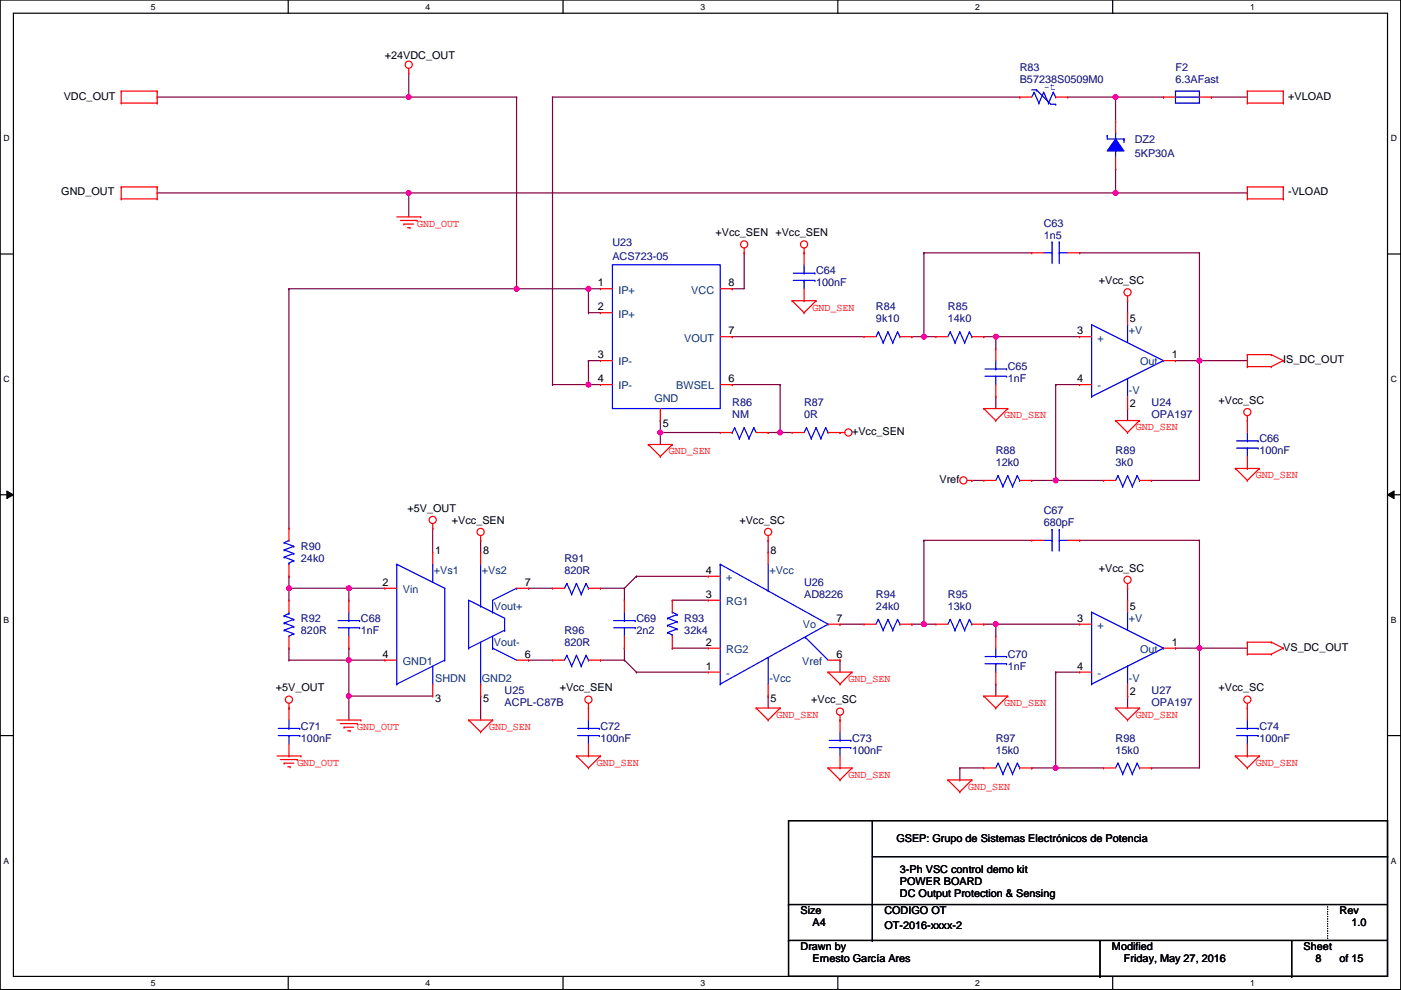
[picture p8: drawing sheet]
<svg xmlns="http://www.w3.org/2000/svg" width="297mm" height="210mm" viewBox="0 0 297 210" stroke-linecap="round" stroke-linejoin="round" font-family="sans-serif">
<path d="M0 0h297v209.8h-297zM2.8 2.8h291.4v204.2h-291.4z" fill="none" stroke="#000" stroke-width=".25"/>
<g fill="#fff">
<path d="M32 .4h1v2h-1z"/>
<path d="M32 207.4h1v2h-1z"/>
</g>
<path d="M61.1 0v2.8M61.1 207v2.8" fill="none" stroke="#000" stroke-width=".25"/>
<g fill="#fff">
<path d="M90.2 .4h1v2h-1z"/>
<path d="M90.2 207.4h1v2h-1z"/>
</g>
<path d="M119.4 0v2.8M119.4 207v2.8" fill="none" stroke="#000" stroke-width=".25"/>
<g fill="#fff">
<path d="M148.5 .4h1v2h-1z"/>
<path d="M148.5 207.4h1v2h-1z"/>
</g>
<path d="M177.6 0v2.8M177.6 207v2.8" fill="none" stroke="#000" stroke-width=".25"/>
<g fill="#fff">
<path d="M206.8 .4h1v2h-1z"/>
<path d="M206.8 207.4h1v2h-1z"/>
</g>
<path d="M235.9 0v2.8M235.9 207v2.8" fill="none" stroke="#000" stroke-width=".25"/>
<g fill="#fff">
<path d="M265 .4h1.1v2h-1.1z"/>
<path d="M265 207.4h1.1v2h-1.1z"/>
<path d="M.7 28.3h1.4v2.1h-1.4z"/>
<path d="M294.9 28.3h1.3v2.1h-1.3z"/>
<path d="M.7 79.4h1.4v2h-1.4z"/>
<path d="M294.9 79.4h1.3v2h-1.3z"/>
</g>
<path d="M0 53.9h2.8M294.2 53.9h2.8" fill="none" stroke="#000" stroke-width=".25"/>
<g fill="#fff">
<path d="M.7 130.4h1.3v2.1h-1.3z"/>
<path d="M294.9 130.4h1.2v2.1h-1.2z"/>
</g>
<path d="M0 104.9h2.8M294.2 104.9h2.8" fill="none" stroke="#000" stroke-width=".25"/>
<path d="M1.4 104.1l1.4 .8-1.4 .8zM294.2 104.9l1.4-.8v1.6z" fill="#000"/>
<path d="M1.4 104.1l1.4 .8-1.4 .8zM294.2 104.9l1.4-.8v1.6z" fill="none" stroke="#000" stroke-width=".21"/>
<g fill="#fff">
<path d="M.7 181.5h1.3v2h-1.3z"/>
<path d="M294.9 181.5h1.2v2h-1.2z"/>
</g>
<path d="M0 156h2.8M294.2 156h2.8" fill="none" stroke="#000" stroke-width=".25"/>
<path d="M239.1 124.7h.1M239.1 124.7v2.6M254.3 137.4h.1M254.3 137.4h10.2M254.3 137.4v25.4M239.1 147.6h.1M239.1 147.6v2.5" fill="none" stroke="#800040" stroke-width=".25"/>
<circle cx="254.3" cy="137.4" r=".5" fill="#f0f"/>
<circle cx="254.3" cy="137.4" r=".5" fill="none" stroke="#f0f" stroke-width=".25"/>
<path d="M249.2 137.4h.1M249.2 137.4h5.1M223.8 142.5h.1M223.8 142.5h5.1M223.8 142.5v20.3M223.8 162.8h.1M223.8 162.8h10.2M244.1 162.8h.1M244.1 162.8h10.2" fill="none" stroke="#800040" stroke-width=".25"/>
<circle cx="223.8" cy="162.8" r=".5" fill="#f0f"/>
<circle cx="223.8" cy="162.8" r=".5" fill="none" stroke="#f0f" stroke-width=".25"/>
<path d="M195.9 114.6h.1M195.9 114.6h22.8M195.9 114.6v17.7M228.9 114.6h.1M228.9 114.6h25.4M254.3 114.6h.1M254.3 114.6v22.8M218.7 162.8h.1M218.7 162.8h5.1" fill="none" stroke="#800040" stroke-width=".25"/>
<circle cx="195.9" cy="132.3" r=".5" fill="#f0f"/>
<circle cx="195.9" cy="132.3" r=".5" fill="none" stroke="#f0f" stroke-width=".25"/>
<path d="M193.3 132.3h.1M193.3 132.3h5.1M195.9 132.3h.1M208.6 132.3h.1M208.6 132.3h20.3M211.1 132.3h.1M211.1 132.3v2.6" fill="none" stroke="#800040" stroke-width=".25"/>
<circle cx="211.1" cy="132.3" r=".5" fill="#f0f"/>
<circle cx="211.1" cy="132.3" r=".5" fill="none" stroke="#f0f" stroke-width=".25"/>
<path d="M61.3 61.2h.1M61.3 61.2h48.2M61.3 122.2h.1M61.3 122.2v2.5M211.1 145h.1M211.1 145v2.6M203.5 162.8h.1M203.5 162.8h5.1" fill="none" stroke="#800040" stroke-width=".25"/>
<circle cx="109.5" cy="61.2" r=".5" fill="#f0f"/>
<circle cx="109.5" cy="61.2" r=".5" fill="none" stroke="#f0f" stroke-width=".25"/>
<g fill="none" stroke="#800040" stroke-width=".25">
<path d="M86.7 20.6h.1M86.7 20.6h22.8M117.1 20.6h99.1M216.2 20.6h.1M86.7 40.9h.1M86.7 40.9v5.1M86.7 40.9h149.8M236.5 40.9h.1M61.3 61.2h.1M61.3 61.2v50.8M178.1 132.3h.1M178.1 140h.1"/>
<path d="M178.1 132.3h5.1M178.1 140v2.5"/>
</g>
<circle cx="86.7" cy="40.9" r=".5" fill="#f0f"/>
<circle cx="86.7" cy="40.9" r=".5" fill="none" stroke="#f0f" stroke-width=".25"/>
<circle cx="236.5" cy="40.9" r=".5" fill="#f0f"/>
<circle cx="236.5" cy="40.9" r=".5" fill="none" stroke="#f0f" stroke-width=".25"/>
<path d="M109.5 61.2h.1M109.5 61.2h15.3M203.5 165.4h.1M203.5 162.8v2.6" fill="none" stroke="#800040" stroke-width=".25"/>
<circle cx="124.8" cy="61.2" r=".5" fill="#f0f"/>
<circle cx="124.8" cy="61.2" r=".5" fill="none" stroke="#f0f" stroke-width=".25"/>
<path d="M124.8 66.3h.1M124.8 61.2h.1M124.8 76.5h.1M124.8 66.3h2.5M124.8 61.2v5.1M124.8 76.5v5M124.8 61.2h2.5M124.8 76.5h2.5" fill="none" stroke="#800040" stroke-width=".25"/>
<circle cx="124.8" cy="81.5" r=".5" fill="#f0f"/>
<circle cx="124.8" cy="81.5" r=".5" fill="none" stroke="#f0f" stroke-width=".25"/>
<path d="M157.8 53.6h.1M157.8 53.6v7.6h-2.6M155.2 61.2h.1M124.8 81.5h.1M124.8 81.5h2.5M140 89.2h.1M140 89.2v2.5M155.2 81.5h.1M155.2 81.5h10.2M162.9 91.7h.1M165.4 81.5h.1M165.4 81.5v10.2h-2.5" fill="none" stroke="#800040" stroke-width=".25"/>
<circle cx="165.4" cy="91.7" r=".5" fill="#f0f"/>
<circle cx="165.4" cy="91.7" r=".5" fill="none" stroke="#f0f" stroke-width=".25"/>
<path d="M140 91.7h.1M140 91.7h12.7M165.4 91.7h.1M165.4 91.7h2.5" fill="none" stroke="#800040" stroke-width=".25"/>
<circle cx="140" cy="91.7" r=".5" fill="#f0f"/>
<circle cx="140" cy="91.7" r=".5" fill="none" stroke="#f0f" stroke-width=".25"/>
<g fill="none" stroke="#800040" stroke-width=".25">
<path d="M239.1 63.8h.1M239.1 63.8v2.5M249.2 76.5h.1M249.2 76.5h15.3M254.3 76.5h.1M254.3 76.5v25.4h-10.2M140 91.7h.1M140 91.7v2.5M223.8 81.5h.1M223.8 81.5h5.1M223.8 81.5v20.4M239.1 86.6h.1"/>
<path d="M239.1 86.6v2.6M223.8 101.9h.1M223.8 101.9h10.2M244.1 101.9h.1"/>
</g>
<circle cx="223.8" cy="101.9" r=".5" fill="#f0f"/>
<circle cx="223.8" cy="101.9" r=".5" fill="none" stroke="#f0f" stroke-width=".25"/>
<path d="M228.9 53.6h.1M228.9 53.6h25.4M254.3 53.6h.1M254.3 53.6v22.9M218.7 101.9h.1M218.7 101.9h5.1" fill="none" stroke="#800040" stroke-width=".25"/>
<circle cx="254.3" cy="76.5" r=".5" fill="#f0f"/>
<circle cx="254.3" cy="76.5" r=".5" fill="none" stroke="#f0f" stroke-width=".25"/>
<path d="M195.9 53.6h.1M195.9 53.6h22.8M195.9 53.6v17.8" fill="none" stroke="#800040" stroke-width=".25"/>
<circle cx="195.9" cy="71.4" r=".5" fill="#f0f"/>
<circle cx="195.9" cy="71.4" r=".5" fill="none" stroke="#f0f" stroke-width=".25"/>
<path d="M193.3 71.4h.1M193.3 71.4h5.1M195.9 71.4h.1M208.6 71.4h.1M208.6 71.4h20.3M211.1 71.4h.1M211.1 71.4v2.5" fill="none" stroke="#800040" stroke-width=".25"/>
<circle cx="211.1" cy="71.4" r=".5" fill="#f0f"/>
<circle cx="211.1" cy="71.4" r=".5" fill="none" stroke="#f0f" stroke-width=".25"/>
<g fill="none" stroke="#800040" stroke-width=".25">
<path d="M109.5 20.6h.1M109.5 20.6v40.6M117.1 20.6h.1M117.1 20.6v60.9M155.2 71.4h.1M155.2 71.4h28M117.1 81.5h.1M117.1 81.5h7.7M211.1 84.1h.1M211.1 84.1v2.5M206 101.9h.1M206 101.9h2.6"/>
<path d="M74 124.7h.1M74 124.7v2.6M74 147.6h.1M74 147.6h17.7"/>
</g>
<circle cx="74" cy="147.6" r=".5" fill="#f0f"/>
<circle cx="74" cy="147.6" r=".5" fill="none" stroke="#f0f" stroke-width=".25"/>
<path d="M101.9 114.6h.1M101.9 114.6v2.5M61.3 140h.1M61.3 124.7h.1M61.3 124.7v2.6M74 137.4h.1M74 137.4v2.6h-12.7M101.9 147.6h.1M101.9 147.6v5.1" fill="none" stroke="#800040" stroke-width=".25"/>
<circle cx="61.3" cy="124.7" r=".5" fill="#f0f"/>
<circle cx="61.3" cy="124.7" r=".5" fill="none" stroke="#f0f" stroke-width=".25"/>
<path d="M61.3 124.7h.1M61.3 137.4h.1M61.3 124.7h20.3M61.3 137.4v2.6M74 124.7h.1" fill="none" stroke="#800040" stroke-width=".25"/>
<circle cx="74" cy="124.7" r=".5" fill="#f0f"/>
<circle cx="74" cy="124.7" r=".5" fill="none" stroke="#f0f" stroke-width=".25"/>
<path d="M74 140h.1M74 140h7.6" fill="none" stroke="#800040" stroke-width=".25"/>
<circle cx="74" cy="140" r=".5" fill="#f0f"/>
<circle cx="74" cy="140" r=".5" fill="none" stroke="#f0f" stroke-width=".25"/>
<g fill="none" stroke="#800040" stroke-width=".25">
<path d="M86.7 15.5v5.1M33.3 20.6h.1M33.3 20.6h53.4M86.7 20.6h.1M91.7 112h.1M91.7 112v5.1M162.9 114.6h.1M162.9 114.6v2.5M74 140h.1M74 140v12.7M112.1 124.7h.1M112.1 140h.1"/>
<path d="M112.1 124.7h5M112.1 140h5M127.3 140h.1M127.3 124.7h.1M127.3 124.7h5.1M127.3 140h5.1M132.4 137.4h.1M132.4 124.7h.1M132.4 140h.1M132.4 124.7v2.6M132.4 137.4v2.6M132.4 140l2.5 2.5"/>
<path d="M134.9 122.2h.1M134.9 122.2h15.3M134.9 122.2l-2.5 2.5M142.5 127.3h.1M142.5 137.4h.1M142.5 127.3h7.7M142.5 137.4h7.7M74 147.6h.1M134.9 142.5h.1M134.9 142.5h15.3M162.9 147.6h.1M162.9 147.6v2.5"/>
</g>
<circle cx="86.7" cy="20.6" r=".5" fill="#f0f"/>
<circle cx="86.7" cy="20.6" r=".5" fill="none" stroke="#f0f" stroke-width=".25"/>
<path d="M236.5 20.6h.1M236.5 35.8h.1M236.5 20.6h10.2M236.5 20.6v5.1M236.5 35.8v5.1M246.7 20.6h.1M256.8 20.6h.1M256.8 20.6h7.7M33.3 40.9h.1M33.3 40.9h53.4" fill="none" stroke="#800040" stroke-width=".25"/>
<circle cx="236.5" cy="20.6" r=".5" fill="#f0f"/>
<circle cx="236.5" cy="20.6" r=".5" fill="none" stroke="#f0f" stroke-width=".25"/>
<path d="M226.4 20.6h10.1M236.5 20.6h.1M236.5 40.9h28M264.5 40.9h.1" fill="none" stroke="#800040" stroke-width=".25"/>
<g fill="none" stroke="#f00" stroke-width=".25">
<path d="M25.7 19.3h.1M25.7 19.3h7.6M25.7 19.3v2.6M33.3 19.3h.1M33.3 19.3v2.6M86.7 15.5h.1M86.7 14.5v1M264.5 19.3h.1M264.5 19.3h7.6M264.5 19.3v2.6M272.1 19.3h.1M272.1 19.3v2.6"/>
<path d="M25.7 21.9h.1M25.7 39.6h.1M25.7 21.9h7.6M25.7 39.6v2.6M25.7 39.6h7.6M33.3 21.9h.1M33.3 39.6h.1M33.3 39.6v2.6M246.7 20.6h.1M246.7 20.6h2.5M254.3 20.6h2.5M256.8 20.6h.1"/>
<path d="M264.5 21.9h.1M264.5 39.6h.1M264.5 21.9h7.6M264.5 39.6h7.6M264.5 39.6v2.6M272.1 21.9h.1M272.1 39.6h.1M272.1 39.6v2.6M25.7 42.2h.1M25.7 42.2h7.6M33.3 42.2h.1M84.1 46h5.1"/>
<path d="M84.9 46.7h3.5M85.6 47.5h.1M85.6 47.5h2.1M86.4 48.3h.5M86.9 48.3h.1M88.4 46.7h.1M89.2 46h.1M157.8 53.6h.1M157.8 52.6v1M170.5 53.6h.1M170.5 52.6v3.5M264.5 42.2h.1"/>
<path d="M264.5 42.2h7.6M272.1 42.2h.1M167.9 63.8h.1M167.9 63.8h5.1M167.9 63.8l2.6 2.5M170.5 66.3h.1M170.5 63.8h.1M170.5 61.2v2.6M173 63.8h.1M173 63.8l-2.5 2.5M239.1 63.8h.1M239.1 62.7v1.1"/>
<path d="M264.5 77.7h.1M264.5 75.2h.1M264.5 75.2v2.5M264.5 75.2h5M264.5 77.7h5M269.5 75.2h.1M269.5 77.7h.1M269.5 75.2l2.6 1.3M272.1 76.5h.1M272.1 76.5l-2.6 1.2M137.5 94.2h.1M137.5 94.2h5"/>
<path d="M137.5 94.2l2.5 2.6M140 96.8h.1M142.5 94.2h.1M142.5 94.2l-2.5 2.6M152.7 91.7h.1M152.7 91.7h2.5M160.3 91.7h2.6M162.9 91.7h.1M178.1 91.7h.1M178.1 91.7h1M208.6 86.6h.1M208.6 86.6h5.1"/>
<path d="M208.6 86.6l2.5 2.6M211.1 89.2h.1M213.7 86.6h.1M213.7 86.6l-2.6 2.6M236.5 89.2h.1M236.5 89.2h5.1M236.5 89.2l2.6 2.5M239.1 91.7h.1M241.6 89.2h.1M241.6 89.2l-2.5 2.5M261.9 99.3h.1M261.9 99.3h5.1"/>
<path d="M261.9 99.3l2.6 2.6M264.5 89.2h.1M264.5 99.3h.1M264.5 88.1v3.6M264.5 96.8v2.5M267 99.3h.1M267 99.3l-2.5 2.6M91.7 112h.1M91.7 111v1M101.9 114.6h.1M101.9 113.5v1.1M162.9 114.6h.1"/>
<path d="M162.9 113.5v1.1M205 101.9h1M206 101.9h.1M208.6 101.9h.1M208.6 101.9h2.5M216.2 101.9h2.5M218.7 101.9h.1M264.5 101.9h.1M61.3 137.4h.1M61.3 127.3h.1M61.3 127.3v2.5M61.3 134.9v2.5"/>
<path d="M142.5 127.3h.1M142.5 137.4h.1M142.5 127.3v2.5M142.5 134.9v2.5M198.4 132.3h.1M198.4 132.3h2.6M206 132.3h2.6M208.6 132.3h.1M239.1 124.7h.1M239.1 123.7v1M264.5 138.7h.1M264.5 136.2h.1"/>
<path d="M264.5 136.2v2.5M264.5 136.2h5M264.5 138.7h5M269.5 136.2h.1M269.5 138.7h.1M269.5 136.2l2.6 1.2M272.1 137.4h.1M272.1 137.4l-2.6 1.3M61.3 150.1h.1M61.3 149.1v3.6M61.3 157.7v2.6M71.4 152.7h5.1"/>
<path d="M72.2 153.4h3.5M72.9 154.2h.1M72.9 154.2h2.1M73.7 155h.5M74.2 155h.1M75.7 153.4h.1M76.5 152.7h.1M99.4 152.7h.1M99.4 152.7h5M99.4 152.7l2.5 2.5M101.9 155.2h.1M104.4 152.7h.1"/>
<path d="M104.4 152.7l-2.5 2.5M124.8 150.1h.1M124.8 149.1v1M160.3 150.1h.1M160.3 150.1h5.1M160.3 150.1l2.6 2.6M162.9 152.7h.1M165.4 150.1h.1M165.4 150.1l-2.5 2.6M175.6 142.5h.1M175.6 142.5h5M175.6 142.5l2.5 2.5"/>
<path d="M178.1 145h.1M178.1 152.7h.1M178.1 151.6v3.6M180.6 142.5h.1M180.6 142.5l-2.5 2.5M208.6 147.6h.1M208.6 147.6h5.1M208.6 147.6l2.5 2.5M211.1 150.1h.1M213.7 147.6h.1M213.7 147.6l-2.6 2.5M236.5 150.1h.1"/>
<path d="M236.5 150.1h5.1M236.5 150.1l2.6 2.6M239.1 152.7h.1M241.6 150.1h.1M241.6 150.1l-2.5 2.6M264.5 150.1h.1M264.5 149.1v1M58.7 160.3h5.1M59.5 161h3.5M60.2 161.8h.1M60.2 161.8h2.1M61 162.6h.5"/>
<path d="M61.3 160.3h.1M61.5 162.6h.1M63 161h.1M63.8 160.3h.1M122.2 160.3h.1M122.2 160.3h5.1M122.2 160.3l2.6 2.5M124.8 162.8h.1M127.3 160.3h.1M127.3 160.3l-2.5 2.5M175.6 162.8h.1M175.6 162.8h5"/>
<path d="M175.6 162.8l2.5 2.6M178.1 165.4h.1M178.1 162.8h.1M178.1 160.3v2.5M180.6 162.8h.1M180.6 162.8l-2.5 2.6M201 165.4h.1M201 165.4h5M201 165.4l2.5 2.5M203.5 167.9h.1M206 165.4h.1M206 165.4l-2.5 2.5"/>
<path d="M261.9 160.3h.1M261.9 160.3h5.1M261.9 160.3l2.6 2.5M264.5 162.8h.1M267 160.3h.1M267 160.3l-2.5 2.5"/>
<circle cx="86.7" cy="13.7" r=".76"/>
<circle cx="157.8" cy="51.8" r=".76"/>
<circle cx="170.5" cy="51.8" r=".76"/>
<circle cx="239.1" cy="62" r=".76"/>
<circle cx="179.9" cy="91.7" r=".76"/>
<circle cx="264.5" cy="87.4" r=".76"/>
<circle cx="91.7" cy="110.2" r=".76"/>
<circle cx="101.9" cy="112.8" r=".76"/>
<circle cx="162.9" cy="112.8" r=".76"/>
<circle cx="204.3" cy="101.9" r=".76"/>
<circle cx="239.1" cy="122.9" r=".76"/>
<circle cx="61.3" cy="148.3" r=".76"/>
<circle cx="124.8" cy="148.3" r=".76"/>
<circle cx="178.1" cy="150.9" r=".76"/>
<circle cx="264.5" cy="148.3" r=".76"/>
</g>
<g fill="none" stroke="#000" stroke-width=".25">
<path d="M167.2 174h127v33h-127zM185 174v25.4M167.2 199.4h.1M167.2 191.8h.1M167.2 199.4h127M167.2 191.8h127M185 199.4h.1M185 191.8h.1M185 181.6h109.2M233.2 199.4v7.6M273.9 199.4v7.6M294.2 181.6h.1"/>
<path d="M233.2 207h.1M273.9 207h.1"/>
</g>
<path d="M281.5 191.8v7.6M281.5 199.4h.1" fill="none" stroke="#000" stroke-width=".25" stroke-dasharray="0 .5"/>
<g fill="none" stroke="#00f" stroke-width=".25">
<path d="M249.2 19.3h5.1v2.6h-5.1zM234.7 29.5h3.6M236.5 32h.1M236.5 28.2h.1M236.5 28.2v1.3M236.5 32v1.3M238.3 29.5h.1M249.2 20.6h5.1M254.3 20.6h.1M168.2 59.4h4.6M168.2 57.9h4.6M170.5 57.9h.1"/>
<path d="M170.5 59.4h.1M170.5 56.1v1.8M170.5 59.4v1.8M172.8 59.4h.1M172.8 57.9h.1M155.2 91.7h.1M155.8 90.7h.1M155.8 90.7l1 2.3M155.8 90.7l-.6 1M156.8 93h.1M157.8 90.7h.1M157.8 90.7l1 2.3"/>
<path d="M157.8 90.7l-1 2.3M158.8 93h.1M159.8 90.7h.1M159.8 90.7l-1 2.3M159.8 90.7l.5 1M262.2 95h4.5M262.2 93.5h4.5M264.5 93.5h.1M264.5 95h.1M264.5 91.7v1.8M264.5 95v1.8M266.7 95h.1"/>
<path d="M266.7 93.5h.1M211.6 100.8h.1M211.6 100.8l1 2.3M211.6 100.8l-.5 1.1M212.6 103.1h.1M213.7 100.8h.1M213.7 100.8l-1.1 2.3M213.7 100.8l1 2.3M214.7 103.1h.1M215.7 100.8h.1M215.7 100.8l-1 2.3M215.7 100.8l.5 1.1"/>
<path d="M216.2 101.9h.1M60.2 130.6h.1M60.2 132.1h.1M60.2 133.6h.1M60.2 130.6l2.1 .7M60.2 132.1l2.1 .8M60.2 133.6l2.1 .8M61.3 134.9h.1M61.3 130.1h.1M61.3 130.1l-1.1 .5M61.3 129.8v.3M62.3 131.3h.1"/>
<path d="M62.3 132.9h.1M62.3 134.4h.1M62.3 131.3l-2.1 .8M62.3 132.9l-2.1 .7M62.3 134.4l-1 .5M141.5 134.1h.1M141.5 132.6h.1M141.5 131.1h.1M141.5 134.1l1 .5M141.5 132.6l2.1 .8M141.5 131.1l2.1 .7M142.5 129.8h.1"/>
<path d="M142.5 134.6h.1M142.5 129.8l1.1 .5M142.5 134.6v.3M143.6 133.4h.1M143.6 131.8h.1M143.6 130.3h.1M143.6 133.4l-2.1 .7M143.6 131.8l-2.1 .8M143.6 130.3l-2.1 .8M201.5 131.3h.1M201.5 131.3l1 2.3M201.5 131.3l-.5 1"/>
<path d="M202.5 133.6h.1M203.5 131.3h.1M203.5 131.3l-1 2.3M203.5 131.3l1 2.3M204.5 133.6h.1M205.5 131.3h.1M205.5 131.3l-1 2.3M205.5 131.3l.5 1M206 132.3h.1M59 156h4.5M59 154.4h4.5M61.3 154.4h.1"/>
<path d="M61.3 156h.1M61.3 152.7v1.7M61.3 156v1.7M63.5 156h.1M63.5 154.4h.1M175.8 158.5h4.6M175.8 157h4.6M178.1 157h.1M178.1 158.5h.1M178.1 155.2v1.8M178.1 158.5v1.8M180.4 158.5h.1"/>
<path d="M180.4 157h.1"/>
</g>
<path d="M236.5 29.5l1.8 2.5h-3.6z" fill-rule="evenodd" fill="#00f"/>
<g fill="none" stroke="#00f" stroke-width=".25">
<path d="M218.7 19.1h1.1M219.3 19.6h.1M219.3 19.6l1 2.3M219.3 19.6l-.6 1M219.8 19.1h.1M219.8 19.1l3 3h1M221.3 19.6h.1M221.3 19.6l-1 2.3M221.3 19.6l1 2.3M223.3 19.6h.1M223.3 19.6l-1 2.3M223.3 19.6l.5 1"/>
<path d="M220.3 21.9h.1M222.3 21.9h.1M223.8 20.6h.1M223.8 22.1h.1M234.7 28.7h.1M234.7 28.7v.8M236.5 29.5l1.8 2.5h-3.6zM238.3 29.5h.1M238.3 29.5v.7M129.8 56.1h22.9v30.5h-22.9zM221.3 53.6h1.8M223.1 53.6h.1"/>
<path d="M223.1 51.3h.1M223.1 51.3v4.6M224.6 51.3h.1M224.6 53.6h.1M224.6 51.3v4.6M224.6 53.6h1.8M186.2 70.4h.1M186.2 70.4l1 2.3M186.2 70.4l-.5 1M187.2 72.7h.1M188.3 70.4h.1M188.3 70.4l-1.1 2.3"/>
<path d="M188.3 70.4l1 2.3M189.3 72.7h.1M190.3 70.4h.1M190.3 70.4l-1 2.3M190.3 70.4l.5 1M190.8 71.4h.1M201.5 70.4h.1M201.5 70.4l1 2.3M201.5 70.4l-.5 1M202.5 72.7h.1M203.5 70.4h.1M203.5 70.4l-1 2.3"/>
<path d="M203.5 70.4l1 2.3M204.5 72.7h.1M205.5 70.4h.1M205.5 70.4l-1 2.3M205.5 70.4l.5 1M206 71.4h.1M208.8 79.8h4.6M208.8 78.2h4.6M211.1 78.2h.1M211.1 79.8h.1M211.1 76.5v1.7M211.1 79.8v1.7"/>
<path d="M213.4 79.8h.1M213.4 78.2h.1M231.4 68.8h.1M231.4 68.8v15.3M231.4 68.8l15.3 7.7M239.1 68.8h.1M239.1 68.8v3.9M246.7 76.5h.1M246.7 76.5l-15.3 7.6M171 90.7h.1M171 90.7l1 2.3M171 90.7l-.5 1"/>
<path d="M172 93h.1M173 90.7h.1M173 90.7l-1 2.3M173 90.7l1 2.3M174 93h.1M175.1 90.7h.1M175.1 90.7l-1.1 2.3M175.1 90.7l.5 1M175.6 91.7h.1M231.4 84.1h.1M239.1 80.3h.1M239.1 80.3v3.8"/>
<path d="M60.2 118.1h.1M60.2 116.6h.1M60.2 115.1h.1M60.2 118.1l2.1 .8M60.2 116.6l2.1 .8M60.2 115.1l2.1 .7M61.3 114.6h.1M61.3 119.4h.1M61.3 114.6l-1.1 .5M61.3 119.4v.2M62.3 118.9h.1M62.3 117.4h.1"/>
<path d="M62.3 115.8h.1M62.3 118.9l-1 .5M62.3 117.4l-2.1 .7M62.3 115.8l-2.1 .8M84.1 119.6h.1M84.1 119.6l10.2 5.1M84.1 119.6v25.4M91.7 119.6h.1M91.7 119.6v3.9M101.9 119.6v8.9M152.7 119.6h.1M152.7 119.6v25.4"/>
<path d="M152.7 119.6l22.9 12.7M162.9 119.6v5.6M221.3 114.6h1.8M223.1 114.6h.1M223.1 112.3h.1M223.1 112.3v4.6M224.6 112.3h.1M224.6 114.6h.1M224.6 114.6h1.8M224.6 112.3v4.6M237 100.8h.1M237 100.8l1 2.3"/>
<path d="M237 100.8l-.5 1.1M238 103.1h.1M239.1 100.8h.1M239.1 100.8l-1.1 2.3M239.1 100.8l1 2.3M240.1 103.1h.1M241.1 100.8h.1M241.1 100.8l-1 2.3M241.1 100.8l.5 1.1M241.6 101.9h.1M71.7 133.1h4.5M71.7 131.6h4.5"/>
<path d="M74 131.6h.1M74 133.1h.1M74 129.8v1.8M74 133.1v1.8M76.2 133.1h.1M76.2 131.6h.1M94.3 124.7h.1M94.3 140h.1M94.3 140l-10.2 5M94.3 124.7v15.3M99.4 137.4h.1M99.4 127.3h.1"/>
<path d="M99.4 127.3v10.1M99.4 127.3l7.6 3.8v2.5M101.9 128.5h.1M101.9 136.2v8.8M104.4 129.8h.1M104.4 137.4h.1M104.4 134.9v2.5M104.4 137.4l5.1 2.6M107 133.6h.1M107 133.6l-7.6 3.8M109.5 124.7h.1M109.5 124.7l-5.1 2.6v2.5"/>
<path d="M120.2 123.7h.1M120.2 138.9h.1M120.2 123.7l1 2.3M120.2 123.7l-.5 1M120.2 138.9l1 2.3M120.2 138.9l-.5 1.1M121.2 126h.1M122.2 123.7h.1M122.2 138.9h.1M122.2 123.7l-1 2.3M122.2 123.7l1 2.3M122.2 138.9l-1 2.3"/>
<path d="M122.2 138.9l1 2.3M123.2 126h.1M124.3 123.7h.1M124.3 138.9h.1M124.3 123.7l-1.1 2.3M124.3 123.7l.5 1M124.3 138.9l-1.1 2.3M124.3 138.9l.5 1.1M124.8 124.7h.1M124.8 140h.1M130.1 133.1h4.6M130.1 131.6h4.6"/>
<path d="M132.4 131.6h.1M132.4 133.1h.1M132.4 129.8v1.8M132.4 133.1v1.8M134.7 133.1h.1M134.7 131.6h.1M162.9 139.5h.1M162.9 125.2h.1M162.9 139.5v5.5M170.7 135.1h.1M170.7 135.1l4.9 4.9M175.6 132.3h.1"/>
<path d="M175.6 132.3l-22.9 12.7M186.2 131.3h.1M186.2 131.3l1 2.3M186.2 131.3l-.5 1M187.2 133.6h.1M188.3 131.3h.1M188.3 131.3l-1.1 2.3M188.3 131.3l1 2.3M189.3 133.6h.1M190.3 131.3h.1M190.3 131.3l-1 2.3M190.3 131.3l.5 1"/>
<path d="M190.8 132.3h.1M208.8 139.2h4.6M211.1 139.2h.1M211.1 137.4v1.8M213.4 139.2h.1M231.4 129.8h.1M231.4 129.8v15.2M231.4 129.8l15.3 7.6M239.1 129.8h.1M239.1 129.8v3.8M246.7 137.4h.1M246.7 137.4l-15.3 7.6"/>
<path d="M84.1 145h.1M91.7 145h.1M91.7 141.2v3.8M101.9 145h.1M121.2 141.2h.1M122.5 156h4.5M122.5 154.4h4.5M123.2 141.2h.1M124.8 154.4h.1M124.8 156h.1M124.8 152.7v1.7M124.8 156v1.7"/>
<path d="M127 156h.1M127 154.4h.1M152.7 145h.1M208.8 140.7h4.6M211.1 140.7h.1M211.1 140.7v1.8M213.4 140.7h.1M231.4 145h.1M239.1 141.2h.1M239.1 141.2v3.8M262.2 156h4.5M262.2 154.4h4.5"/>
<path d="M264.5 154.4h.1M264.5 156h.1M264.5 152.7v1.7M264.5 156v1.7M266.7 156h.1M266.7 154.4h.1M211.6 161.8h.1M211.6 161.8l1 2.3M211.6 161.8l-.5 1M212.6 164.1h.1M213.7 161.8h.1M213.7 161.8l-1.1 2.3"/>
<path d="M213.7 161.8l1 2.3M214.7 164.1h.1M215.7 161.8h.1M215.7 161.8l-1 2.3M215.7 161.8l.5 1M216.2 162.8h.1M237 161.8h.1M237 161.8l1 2.3M237 161.8l-.5 1M238 164.1h.1M239.1 161.8h.1M239.1 161.8l-1.1 2.3"/>
<path d="M239.1 161.8l1 2.3M240.1 164.1h.1M241.1 161.8h.1M241.1 161.8l-1 2.3M241.1 161.8l.5 1M241.6 162.8h.1"/>
</g>
<g fill="none" stroke="#f00" stroke-width=".25">
<path d="M216.2 20.6h.1M216.2 20.6h2.5M223.8 20.6h2.6M226.4 20.6h.1M236.5 35.8h.1M236.5 25.7h.1M236.5 25.7v2.5M236.5 33.3v2.5M218.7 53.6h.1M218.7 53.6h2.6M226.4 53.6h2.5M228.9 53.6h.1"/>
<path d="M127.3 61.2h.1M127.3 76.5h.1M127.3 66.3h.1M127.3 61.2h2.5M127.3 76.5h2.5M127.3 66.3h2.5M152.7 61.2h2.5M152.7 71.4h2.5M155.2 71.4h.1M155.2 61.2h.1M183.2 71.4h.1M183.2 71.4h2.5"/>
<path d="M190.8 71.4h2.5M193.3 71.4h.1M198.4 71.4h.1M198.4 71.4h2.6M206 71.4h2.6M208.6 71.4h.1M211.1 73.9h.1M211.1 73.9v2.6M228.9 71.4h.1M228.9 71.4h2.5M239.1 66.3h.1M239.1 66.3v2.5"/>
<path d="M246.7 76.5h2.5M249.2 76.5h.1M127.3 81.5h.1M127.3 81.5h2.5M140 89.2h.1M140 86.6v2.6M152.7 81.5h2.5M155.2 81.5h.1M167.9 91.7h.1M167.9 91.7h2.6M175.6 91.7h2.5M178.1 91.7h.1"/>
<path d="M211.1 84.1h.1M211.1 81.5v2.6M228.9 81.5h.1M228.9 81.5h2.5M239.1 86.6h.1M239.1 84.1v2.5M61.3 112h.1M61.3 112v2.6M61.3 119.6v2.6M91.7 117.1h.1M91.7 117.1v2.5M101.9 117.1h.1"/>
<path d="M101.9 117.1v2.5M162.9 117.1h.1M162.9 117.1v2.5M218.7 114.6h.1M218.7 114.6h2.6M226.4 114.6h2.5M228.9 114.6h.1M234 101.9h.1M234 101.9h2.5M241.6 101.9h2.5M244.1 101.9h.1M61.3 122.2h.1"/>
<path d="M74 127.3h.1M74 137.4h.1M74 127.3v2.5M74 134.9v2.5M81.6 124.7h.1M81.6 140h.1M81.6 140h2.5M81.6 124.7h2.5M109.5 140h2.6M109.5 124.7h2.6M112.1 124.7h.1M112.1 140h.1"/>
<path d="M117.1 124.7h.1M117.1 140h.1M117.1 140h2.6M117.1 124.7h2.6M124.8 140h2.5M124.8 124.7h2.5M127.3 124.7h.1M127.3 140h.1M132.4 127.3h.1M132.4 137.4h.1M132.4 127.3v2.5M132.4 134.9v2.5"/>
<path d="M150.2 127.3h.1M150.2 137.4h.1M150.2 122.2h.1M150.2 127.3h2.5M150.2 137.4h2.5M150.2 122.2h2.5M175.6 132.3h2.5M175.6 140h2.5M178.1 132.3h.1M178.1 140h.1M183.2 132.3h.1M183.2 132.3h2.5"/>
<path d="M190.8 132.3h2.5M193.3 132.3h.1M211.1 134.9h.1M211.1 134.9v2.5M228.9 132.3h.1M228.9 132.3h2.5M239.1 127.3h.1M239.1 127.3v2.5M246.7 137.4h2.5M249.2 137.4h.1M91.7 147.6h.1M91.7 145v2.6"/>
<path d="M101.9 147.6h.1M101.9 145v2.6M124.8 150.1h.1M124.8 150.1v2.6M124.8 157.7v2.6M150.2 142.5h.1M150.2 142.5h2.5M162.9 147.6h.1M162.9 145v2.6M211.1 145h.1M211.1 142.5v2.5M228.9 142.5h.1"/>
<path d="M228.9 142.5h2.5M239.1 147.6h.1M239.1 145v2.6M264.5 150.1h.1M264.5 150.1v2.6M264.5 157.7v2.6M124.8 160.3h.1M208.6 162.8h.1M208.6 162.8h2.5M216.2 162.8h2.5M218.7 162.8h.1M234 162.8h.1"/>
<path d="M234 162.8h2.5M241.6 162.8h2.5M244.1 162.8h.1M264.5 160.3h.1"/>
</g>
<circle cx="254.3" cy="137.4" r=".5" fill="#f0f"/>
<circle cx="254.3" cy="137.4" r=".5" fill="none" stroke="#f0f" stroke-width=".25"/>
<circle cx="223.8" cy="162.8" r=".5" fill="#f0f"/>
<circle cx="223.8" cy="162.8" r=".5" fill="none" stroke="#f0f" stroke-width=".25"/>
<circle cx="195.9" cy="132.3" r=".5" fill="#f0f"/>
<circle cx="195.9" cy="132.3" r=".5" fill="none" stroke="#f0f" stroke-width=".25"/>
<circle cx="211.1" cy="132.3" r=".5" fill="#f0f"/>
<circle cx="211.1" cy="132.3" r=".5" fill="none" stroke="#f0f" stroke-width=".25"/>
<circle cx="109.5" cy="61.2" r=".5" fill="#f0f"/>
<circle cx="109.5" cy="61.2" r=".5" fill="none" stroke="#f0f" stroke-width=".25"/>
<circle cx="86.7" cy="40.9" r=".5" fill="#f0f"/>
<circle cx="86.7" cy="40.9" r=".5" fill="none" stroke="#f0f" stroke-width=".25"/>
<circle cx="236.5" cy="40.9" r=".5" fill="#f0f"/>
<circle cx="236.5" cy="40.9" r=".5" fill="none" stroke="#f0f" stroke-width=".25"/>
<circle cx="124.8" cy="61.2" r=".5" fill="#f0f"/>
<circle cx="124.8" cy="61.2" r=".5" fill="none" stroke="#f0f" stroke-width=".25"/>
<circle cx="124.8" cy="81.5" r=".5" fill="#f0f"/>
<circle cx="124.8" cy="81.5" r=".5" fill="none" stroke="#f0f" stroke-width=".25"/>
<circle cx="165.4" cy="91.7" r=".5" fill="#f0f"/>
<circle cx="165.4" cy="91.7" r=".5" fill="none" stroke="#f0f" stroke-width=".25"/>
<circle cx="140" cy="91.7" r=".5" fill="#f0f"/>
<circle cx="140" cy="91.7" r=".5" fill="none" stroke="#f0f" stroke-width=".25"/>
<circle cx="223.8" cy="101.9" r=".5" fill="#f0f"/>
<circle cx="223.8" cy="101.9" r=".5" fill="none" stroke="#f0f" stroke-width=".25"/>
<circle cx="254.3" cy="76.5" r=".5" fill="#f0f"/>
<circle cx="254.3" cy="76.5" r=".5" fill="none" stroke="#f0f" stroke-width=".25"/>
<circle cx="195.9" cy="71.4" r=".5" fill="#f0f"/>
<circle cx="195.9" cy="71.4" r=".5" fill="none" stroke="#f0f" stroke-width=".25"/>
<circle cx="211.1" cy="71.4" r=".5" fill="#f0f"/>
<circle cx="211.1" cy="71.4" r=".5" fill="none" stroke="#f0f" stroke-width=".25"/>
<circle cx="74" cy="147.6" r=".5" fill="#f0f"/>
<circle cx="74" cy="147.6" r=".5" fill="none" stroke="#f0f" stroke-width=".25"/>
<circle cx="61.3" cy="124.7" r=".5" fill="#f0f"/>
<circle cx="61.3" cy="124.7" r=".5" fill="none" stroke="#f0f" stroke-width=".25"/>
<circle cx="74" cy="124.7" r=".5" fill="#f0f"/>
<circle cx="74" cy="124.7" r=".5" fill="none" stroke="#f0f" stroke-width=".25"/>
<circle cx="74" cy="140" r=".5" fill="#f0f"/>
<circle cx="74" cy="140" r=".5" fill="none" stroke="#f0f" stroke-width=".25"/>
<circle cx="86.7" cy="20.6" r=".5" fill="#f0f"/>
<circle cx="86.7" cy="20.6" r=".5" fill="none" stroke="#f0f" stroke-width=".25"/>
<circle cx="236.5" cy="20.6" r=".5" fill="#f0f"/>
<circle cx="236.5" cy="20.6" r=".5" fill="none" stroke="#f0f" stroke-width=".25"/>
<g font-size="2.3">
<text x="81.6" y="12.5">+24VDC_OUT</text>
<text x="13.5" y="21.1">VDC_OUT</text>
<text x="273.1" y="21.1">+VLOAD</text>
<text x="13" y="41.4">GND_OUT</text>
<text x="273.1" y="41.4">-VLOAD</text>
<text x="151.7" y="50.1">+Vcc_SEN +Vcc_SEN</text>
<text x="126.8" y="60.7">1</text>
<text x="126.8" y="65.8">2</text>
<text x="154.5" y="60.7">8</text>
<text x="233" y="60.2">+Vcc_SC</text>
<text x="154.5" y="70.9">7</text>
<text x="228.4" y="70.9">3</text>
<text x="239.6" y="68.4">5</text>
<text x="126.8" y="75.9">3</text>
<text x="248.5" y="75.9">1</text>
<text x="272.1" y="77">IS_DC_OUT</text>
<text x="126.8" y="81">4</text>
<text x="154.5" y="81">6</text>
<text x="228.4" y="81">4</text>
<text x="239.6" y="86.4">2</text>
<text x="258.4" y="85.6">+Vcc_SC</text>
<text x="140.5" y="90.5">5</text>
<text x="180.6" y="92.2">+Vcc_SEN</text>
<text x="199.2" y="102.4">Vref</text>
<text x="86.4" y="108.5">+5V_OUT</text>
<text x="95.8" y="111">+Vcc_SEN</text>
<text x="156.8" y="111">+Vcc_SC</text>
<text x="92.3" y="117.4">1</text>
<text x="102.4" y="117.4">8</text>
<text x="163.4" y="117.4">8</text>
<text x="81.1" y="124.2">2</text>
<text x="111.3" y="124.2">7</text>
<text x="149.6" y="121.7">4</text>
<text x="233" y="121.2">+Vcc_SC</text>
<text x="149.6" y="126.7">3</text>
<text x="177.3" y="131.8">7</text>
<text x="228.4" y="131.8">3</text>
<text x="239.6" y="129.3">5</text>
<text x="149.6" y="136.9">2</text>
<text x="248.5" y="136.9">1</text>
<text x="272.1" y="138">VS_DC_OUT</text>
<text x="81.1" y="139.4">4</text>
<text x="111.3" y="139.4">6</text>
<text x="149.6" y="142">1</text>
<text x="177.3" y="139.4">6</text>
<text x="228.4" y="142">4</text>
<text x="58.5" y="146.6">+5V_OUT</text>
<text x="92.3" y="148.9">3</text>
<text x="102.4" y="148.9">5</text>
<text x="118.7" y="146.6">+Vcc_SEN</text>
<text x="163.4" y="148.9">5</text>
<text x="172" y="149.1">+Vcc_SC</text>
<text x="239.6" y="147.4">2</text>
<text x="258.4" y="146.6">+Vcc_SC</text>
<text x="190" y="178.6">GSEP: Grupo de Sistemas Electrónicos de Potencia</text>
<text x="190.8" y="185.2">3-Ph VSC control demo kit</text>
<text x="190.8" y="187.7">POWER BOARD</text>
<text x="190.8" y="190.3">DC Output Protection &amp; Sensing</text>
<text x="169.7" y="193.8">Size</text>
<text x="172.3" y="196.4">A4</text>
<text x="187.5" y="196.9">OT-2016-xxxx-2</text>
<text x="187.5" y="193.8">CODIGO OT</text>
<text x="284" y="193.8">Rev</text>
<text x="286.6" y="196.4">1.0</text>
<text x="169.7" y="201.5">Drawn by</text>
<text x="172.3" y="204">Ernesto García Ares</text>
<text x="235.8" y="201.5">Modified</text>
<text x="238.3" y="204">Friday, May 27, 2016</text>
<text x="276.4" y="201.5">Sheet</text>
<text x="278.9" y="204">8</text>
<text x="284" y="204">of 15</text>
</g>
<g font-size="2.3" fill="#000080">
<text x="216.2" y="15">R83</text>
<text x="216.2" y="17.6">B57238S0509M0</text>
<text x="249.2" y="15">F2</text>
<text x="249.2" y="17.6">6.3AFast</text>
<text x="240.6" y="30.3">DZ2</text>
<text x="240.6" y="33.3">5KP30A</text>
<text x="129.8" y="52.1">U23</text>
<text x="221.3" y="48">C63</text>
<text x="221.3" y="50.6">1n5</text>
<text x="129.8" y="55.1">ACS723-05</text>
<text x="173" y="58.2">C64</text>
<text x="173" y="60.7">100nF</text>
<text x="185.7" y="65.8">R84</text>
<text x="201" y="65.8">R85</text>
<text x="185.7" y="68.4">9k10</text>
<text x="201" y="68.4">14k0</text>
<text x="213.7" y="78.5">C65</text>
<text x="213.7" y="81.1">1nF</text>
<text x="155.2" y="86.1">R86</text>
<text x="155.2" y="88.7">NM</text>
<text x="170.5" y="86.1">R87</text>
<text x="170.5" y="88.7">0R</text>
<text x="244.1" y="86.1">U24</text>
<text x="244.1" y="88.7">OPA197</text>
<text x="267" y="93.8">C66</text>
<text x="211.1" y="96.3">R88</text>
<text x="211.1" y="98.8">12k0</text>
<text x="236.5" y="96.3">R89</text>
<text x="236.5" y="98.8">3k0</text>
<text x="267" y="96.3">100nF</text>
<text x="221.3" y="109">C67</text>
<text x="221.3" y="111.5">680pF</text>
<text x="63.8" y="116.6">R90</text>
<text x="63.8" y="119.2">24k0</text>
<text x="119.7" y="119.2">R91</text>
<text x="119.7" y="121.7">820R</text>
<text x="170.5" y="124.2">U26</text>
<text x="63.8" y="131.9">R92</text>
<text x="76.5" y="131.9">C68</text>
<text x="134.9" y="131.9">C69</text>
<text x="145.1" y="131.9">R93</text>
<text x="170.5" y="126.8">AD8226</text>
<text x="185.7" y="126.8">R94</text>
<text x="185.7" y="129.3">24k0</text>
<text x="201" y="126.8">R95</text>
<text x="201" y="129.3">13k0</text>
<text x="63.8" y="134.4">820R</text>
<text x="76.5" y="134.4">1nF</text>
<text x="119.7" y="134.4">R96</text>
<text x="119.7" y="136.9">820R</text>
<text x="134.9" y="134.4">2n2</text>
<text x="145.1" y="134.4">32k4</text>
<text x="213.7" y="139.5">C70</text>
<text x="213.7" y="142">1nF</text>
<text x="107" y="147.1">U25</text>
<text x="107" y="149.6">ACPL-C87B</text>
<text x="244.1" y="147.1">U27</text>
<text x="244.1" y="149.6">OPA197</text>
<text x="63.8" y="154.7">C71</text>
<text x="127.3" y="154.7">C72</text>
<text x="267" y="154.7">C74</text>
<text x="63.8" y="157.3">100nF</text>
<text x="127.3" y="157.3">100nF</text>
<text x="180.6" y="157.3">C73</text>
<text x="180.6" y="159.8">100nF</text>
<text x="211.1" y="157.3">R97</text>
<text x="211.1" y="159.8">15k0</text>
<text x="236.5" y="157.3">R98</text>
<text x="236.5" y="159.8">15k0</text>
<text x="267" y="157.3">100nF</text>
</g>
<text font-size="2.3" fill="#00f" x="221.3" y="19.1">-t</text>
<g font-size="2.3" fill="#f00">
<text x="88.4" y="48.1">GND_OUT</text>
<text x="172.3" y="65.8">GND_SEN</text>
<text x="212.9" y="88.7">GND_SEN</text>
<text x="240.8" y="91.2">GND_SEN</text>
<text x="141.8" y="96.3">GND_SEN</text>
<text x="266.2" y="101.4">GND_SEN</text>
<text x="179.9" y="144.6">GND_SEN</text>
<text x="212.9" y="149.7">GND_SEN</text>
<text x="75.7" y="154.7">GND_OUT</text>
<text x="103.7" y="154.7">GND_SEN</text>
<text x="164.6" y="152.2">GND_SEN</text>
<text x="240.8" y="152.2">GND_SEN</text>
<text x="63" y="162.4">GND_OUT</text>
<text x="126.5" y="162.4">GND_SEN</text>
<text x="179.9" y="164.9">GND_SEN</text>
<text x="205.3" y="167.4">GND_SEN</text>
<text x="266.2" y="162.4">GND_SEN</text>
</g>
<g font-size="2.3" fill="#004080">
<text x="131.1" y="62.3">IP+</text>
<text x="146.6" y="62.3">VCC</text>
<text x="131.1" y="67.3">IP+</text>
<text x="239.3" y="70.9">+V</text>
<text x="131.1" y="77.5">IP-</text>
<text x="145" y="72.4">VOUT</text>
<text x="232.7" y="72.4">+</text>
<text x="241.7" y="77.5">Out</text>
<text x="131.1" y="82.6">IP-</text>
<text x="143.4" y="82.6">BWSEL</text>
<text x="232.7" y="82.6">-</text>
<text x="239.3" y="83.6">-V</text>
<text x="138.7" y="85.3">GND</text>
<text x="85.4" y="125.8">Vin</text>
<text x="92" y="121.7">+Vs1</text>
<text x="102.2" y="121.7">+Vs2</text>
<text x="154" y="123.2">+</text>
<text x="163.1" y="121.7">+Vcc</text>
<text x="104.7" y="129.3">Vout+</text>
<text x="154" y="128.3">RG1</text>
<text x="239.3" y="131.9">+V</text>
<text x="104.7" y="136.9">Vout-</text>
<text x="170.2" y="133.1">Vo</text>
<text x="232.7" y="133.4">+</text>
<text x="85.4" y="141">GND1</text>
<text x="154" y="138.5">RG2</text>
<text x="154" y="143.5">-</text>
<text x="170.1" y="141">Vref</text>
<text x="232.7" y="143.5">-</text>
<text x="241.7" y="138.5">Out</text>
<text x="92.3" y="144.6">SHDN</text>
<text x="102.2" y="144.6">GND2</text>
<text x="163.1" y="144.6">-Vcc</text>
<text x="239.3" y="144.6">-V</text>
</g>
<g font-size="1.8">
<text x="32" y="2">5</text>
<text x="90.2" y="2">4</text>
<text x="148.5" y="2">3</text>
<text x="206.8" y="2">2</text>
<text x="265" y="2">1</text>
<text x=".7" y="30">D</text>
<text x="294.9" y="30">D</text>
<text x=".7" y="81">C</text>
<text x="294.9" y="81">C</text>
<text x=".7" y="132.1">B</text>
<text x="294.9" y="132.1">B</text>
<text x=".7" y="183.1">A</text>
<text x="294.9" y="183.1">A</text>
<text x="32" y="209">5</text>
<text x="90.2" y="209">4</text>
<text x="148.5" y="209">3</text>
<text x="206.8" y="209">2</text>
<text x="265" y="209">1</text>
</g>
</svg>
